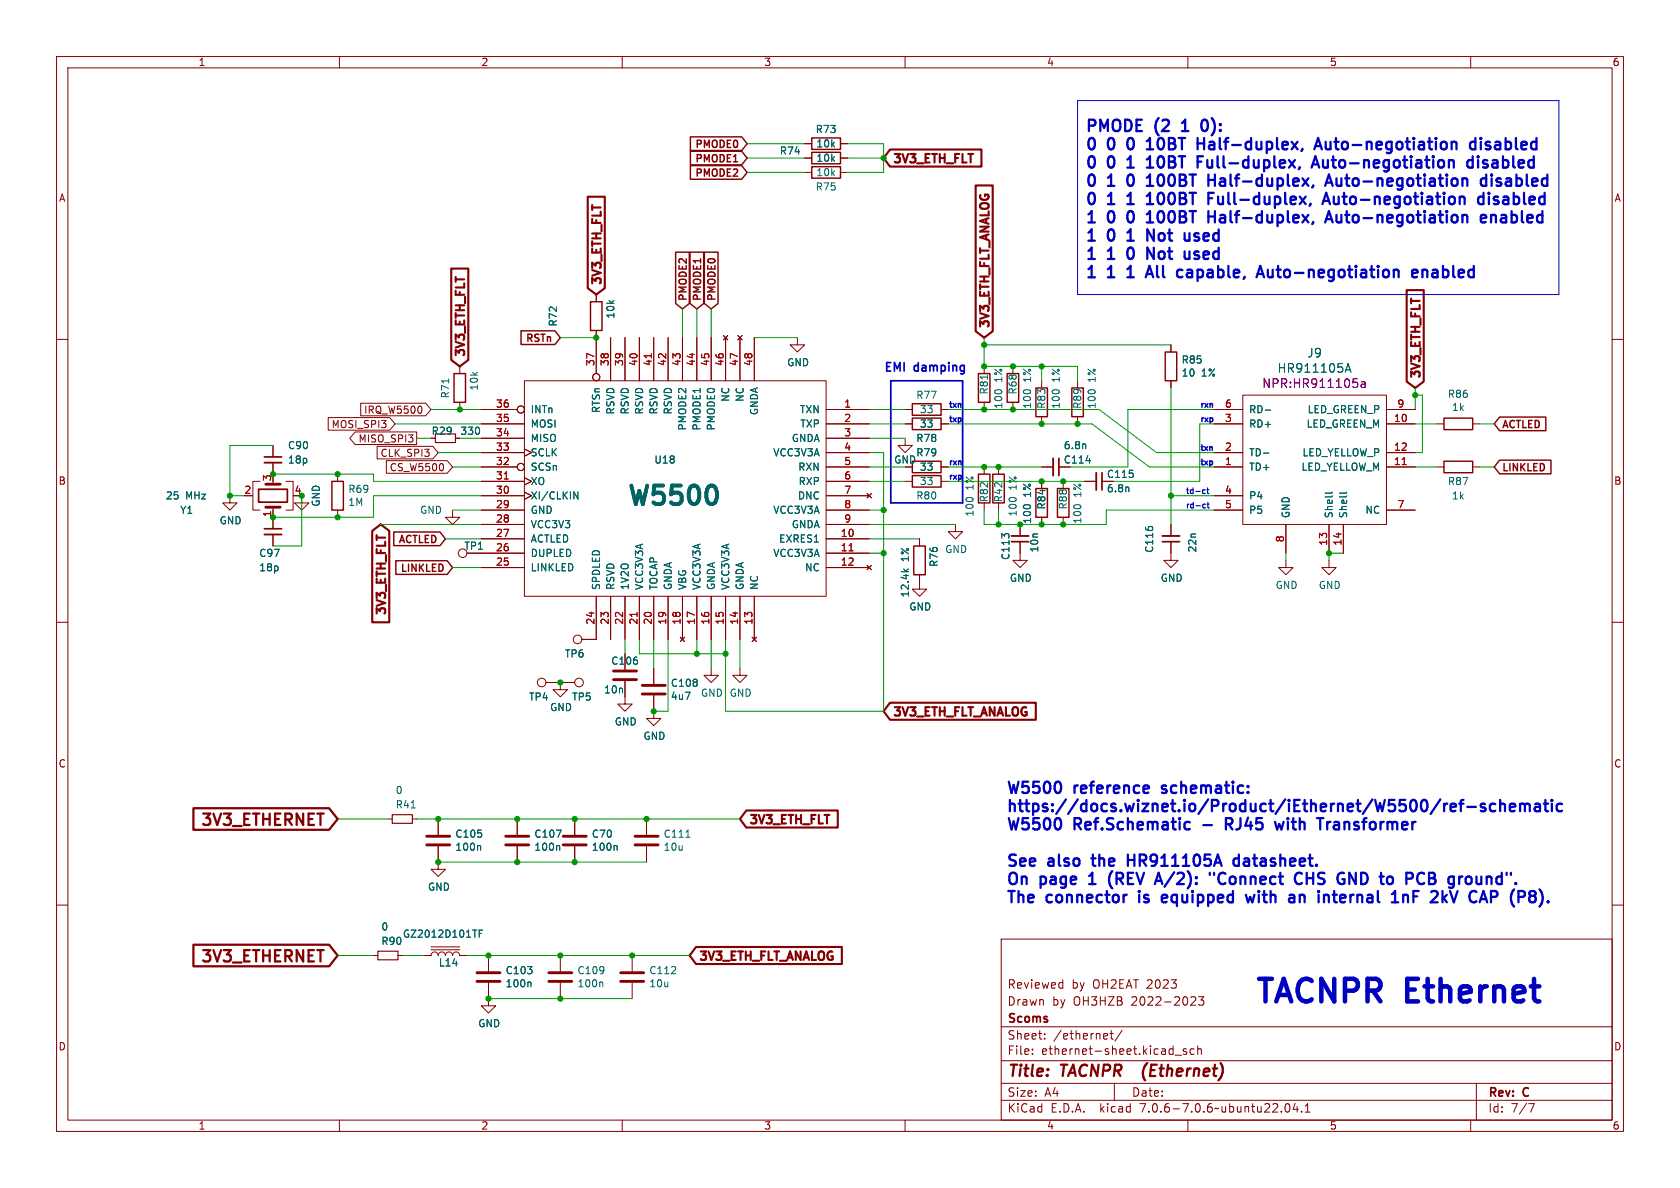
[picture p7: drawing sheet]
<svg xmlns="http://www.w3.org/2000/svg" width="297mm" height="210mm" viewBox="0 0 297 210" stroke-linecap="round" stroke-linejoin="round" font-family="sans-serif">
<g fill="none" stroke="#840000" stroke-width=".18">
<path d="M10 10h277v190h-277zM12 12h273v186h-273zM60 10v2M110 10v2M160 10v2M210 10v2M260 10v2M142.2 30.5h1.3M142.2 25.4h1.3M142.2 27.9h1.3M148.6 30.5h1.3M148.6 25.4h1.3"/>
<path d="M148.6 27.9h1.3M10 60h2M105.4 52.1v1.2M105.4 58.4v7.6M107.9 59.7v7.6M110.5 59.7v7.6M113 59.7v7.6M115.6 59.7v7.6M118.1 59.7v7.6M120.6 59.7v7.6M123.2 59.7v7.6M125.7 59.7v7.6"/>
<path d="M127.9 59.3l.8 .8M128.3 59.7v7.6M128.7 59.3l-.8 .8M130.4 59.3l.8 .8M130.8 59.7v7.6M131.2 59.3l-.8 .8M133.3 59.7v7.6M141 59.7v1.3h1.2l-1.2 1.2-1.3-1.2h1.3M285 60h2M48.3 78.7v2.1M58 73.8h10.9l.9 1.1-.9 1.1h-10.9zM62.8 76.4h10.9v2.2h-10.9l-1-1.1z"/>
<path d="M63.8 71.3h11.4l1 1.1-1 1.1h-11.4zM66.7 78.9h9.8l1 1.1-1 1.1h-9.8zM74.5 72v.8M80.5 77.5h.8M81.3 64.8v1.2M81.3 71.1v1.3M85.1 74.9h7.6M85.1 72.4h6.3M85.1 77.5h7.6M92.7 67.3h53.3v38.1h-53.3zM92.7 79.4l1.3 .6-1.3 .6M146 74.9h7.7"/>
<path d="M146 72.4h7.7M146 77.5h7.7M160 77.5v1.2h1.3l-1.3 1.3-1.3-1.3h1.3M160 74.9h1.3M160 72.4h1.3M166.4 74.9h1.2M166.4 72.4h1.2M174 64.8v1.2M174 71.1v1.3M179.1 64.8v1.2M179.1 71.1v1.3M184.1 67.3v1.3"/>
<path d="M184.1 73.7v1.2M190.5 67.3v1.3M190.5 73.7v1.2M207 61v1.2M207 67.3v1.3M214.6 74.9h5.1M214.6 72.4h5.1M219.7 69.9h25.4v22.8h-25.4zM245.1 74.9h5.1M245.1 72.4h5.1M254 74.9h1.3M260.3 74.9h1.3"/>
<path d="M40.6 87.6v1.3h1.3l-1.3 1.3-1.2-1.3h1.2M44.4 87.6h.3M46 85.1h-1.3v5.1h1.3M48.3 81.8v2M48.3 89.7v3.8M48.3 94.5v2M50.5 85.1h1.3v5.1h-1.3M53.3 87.6v1.3h1.3l-1.3 1.3-1.2-1.3h1.2M59.7 83.8v1.3M59.7 90.2v1.2M68.3 81.4h10.8l.9 1.2-.9 1.1h-10.8zM78.3 82.2v.8"/>
<path d="M80 90.2v1.2h1.3l-1.3 1.3-1.3-1.3h1.3M85.1 82.6h6.3M85.1 85.1h7.6M85.1 80h7.6M85.1 87.6h7.6M85.1 90.2h7.6M85.1 95.3h7.6M85.1 97.8h7.6M85.1 92.7h7.6M92.7 87l1.3 .6-1.3 .7M92.7 84.5l1.3 .6-1.3 .6M146 82.6h7.7"/>
<path d="M146 85.1h7.7M146 80h7.7M146 87.6h7.7M146 90.2h7.7M146 95.3h7.7M146 97.8h7.7M146 92.7h7.7M153.3 99.9l.8 .8M153.3 87.2l.8 .8M154.1 99.9l-.8 .8M154.1 87.2l-.8 .8M160 85.1h1.3"/>
<path d="M162.6 95.3v1.2M166.4 82.6h1.2M166.4 85.1h1.2M168.9 92.7v1.3h1.3l-1.3 1.3-1.3-1.3h1.3M174 82.6v1.2M174 88.9v1.3M176.5 82.6v1.2M176.5 88.9v1.3M180.3 95.8v3.3h1.3l-1.3 1.2-1.2-1.2h1.2M180.3 92.7v2M184.1 82.6h2.1M184.1 85.1v1.3"/>
<path d="M184.1 91.4v1.3M187.2 82.6h2M188 85.1v1.3M188 91.4v1.3M191.8 85.1h2M194.8 85.1h2M207 95.8v3.3h1.3l-1.3 1.2-1.3-1.2h1.3M207 92.7v2M214.6 82.6h5.1M214.6 80h5.1M214.6 87.6h5.1M214.6 90.2h5.1"/>
<path d="M227.3 99.1v1.2h1.3l-1.3 1.3-1.2-1.3h1.2M227.3 92.7v5.1M234.9 99.1v1.2h1.3l-1.3 1.3-1.2-1.3h1.2M234.9 92.7v5.1M237.5 92.7v5.1M245.1 82.6h5.1M245.1 80h5.1M245.1 90.2h5.1M254 82.6h1.3M260.3 82.6h1.3M10 110h2M85.1 100.3h7.6"/>
<path d="M105.4 105.4v7.6h-2.5M107.9 105.4v7.6M110.5 105.4v7.6M110.5 115.6v2.8M113 105.4v7.6M115.6 105.4v7.6M115.6 118.1v2.8M118.1 105.4v7.6M120.3 112.6l.7 .8M120.6 105.4v7.6M121 112.6l-.7 .8M123.2 105.4v7.6"/>
<path d="M125.7 118.1v1.3h1.3l-1.3 1.3-1.2-1.3h1.2M125.7 105.4v7.6M128.3 105.4v7.6M130.8 118.1v1.3h1.3l-1.3 1.3-1.3-1.3h1.3M130.8 105.4v7.6M133 112.6l.7 .8M133.3 105.4v7.6M133.7 112.6l-.7 .8M146 100.3h7.7M162.6 101.6v2.5h1.2l-1.2 1.3-1.3-1.3h1.3M285 110h2M96.5 120.7h5.1"/>
<path d="M99.1 120.7v1.2h1.2l-1.2 1.3-1.3-1.3h1.3M110.5 120.4v4.1h1.3l-1.3 1.2-1.3-1.2h1.3M115.6 122.9v4.1h1.2l-1.2 1.3-1.3-1.3h1.3M10 160h2M68.6 144.8h.7M72.9 144.8h.8M77.5 149.6v4.1h1.2l-1.2 1.2-1.3-1.2h1.3M77.5 144.8v2.8M91.4 144.8v2.8M91.4 149.6v2.8M101.6 144.8v2.8M101.6 149.6v2.8"/>
<path d="M114.3 144.8v2.8M114.3 149.6v2.8M285 160h2M66 168.9h.8M70.4 168.9h.7M74.9 168.9h1.3a.64 .64 0 0 1 .6-.6 .64 .64 0 0 1 .7 .6 .64 .64 0 0 1 .6-.6 .64 .64 0 0 1 .6 .6 .64 .64 0 0 1 .7-.6 .64 .64 0 0 1 .6 .6 .64 .64 0 0 1 .6-.6 .64 .64 0 0 1 .7 .6h1.2M76.2 167.9h5.1M76.2 167.4h5.1M86.4 173.7v4.1h1.2l-1.2 1.3-1.3-1.3h1.3M86.4 168.9v2.8M99.1 168.9v2.8M99.1 173.7v2.8"/>
<path d="M111.8 168.9v2.8M111.8 173.7v2.8M177 166h108v32h-108zM187.7 173.7l.2 .1M187.9 173.2v1.5M187.9 174.6l-.2 .1M210.7 176.2l.5 .1 .2 .3-.9 1.1h.9M211.9 176.2h.9l-.5 .6 .4 .1v.7l-.2 .1h-.4l-.2-.1M60 198v2M110 198v2M160 198v2M177 194.5h108"/>
<path d="M177 191.5h108M177 187.5h108M177 181.5h108M182.5 186.3v.1M182.5 185.5v.1M184.7 183.6v.1M184.7 182.8v.1M196.2 182.7h.6M196.5 182.2v1.3l.3 .2M197 191.5v3M198.4 182.1l-1.3 2M207.7 186.5h1.2"/>
<path d="M209.7 185.5l-.3-.1-.2 .2v.2l.5 .2v.3h-.5M210 198v2M211.1 185.5l-.4-.1-.3 .3v.4l.1 .2h.6M211.7 185.5l.3-.1 .3 .1 .1 .9M211.7 184.9v1.5M227.3 195.2l.2-.1a.81 .81 0 0 1 .6 .6 .81 .81 0 0 1-.3 .8l-.1 .1a.81 .81 0 0 1-.4-1.4zM229 195l-.4 1.1h.9M229.3 195.6v1M230.1 196.5v.1M230.7 196.6h.9M230.7 195.5l.5-.4v1.5M260 198v2"/>
<path d="M261 191.5v6.5M270.2 195.1h1l-.6 1.5"/>
<circle cx="92.1" cy="72.4" r=".63"/>
<circle cx="105.4" cy="66.7" r=".63"/>
<circle cx="81.8" cy="97.8" r=".76"/>
<circle cx="92.1" cy="82.5" r=".63"/>
<circle cx="102.1" cy="113" r=".76"/>
<circle cx="95.8" cy="120.6" r=".76"/>
<circle cx="102.4" cy="120.6" r=".76"/>
</g>
<path d="M34.2 142.9h24l1.5 1.9-1.5 1.9h-24zM34.2 167h24l1.5 1.9-1.5 1.9h-24zM202.8 187.9a2.35 2.35 0 0 0-.4 3.1" fill="none" stroke="#840000" stroke-width=".4"/>
<g fill="none" stroke="#840000" stroke-width=".51">
<path d="M47 89.7h2.5M47 85.6h2.5M108.5 118.6h4M108.5 120.1h4M113.5 122.7h4.1M113.5 121.2h4.1M75.4 149.4h4.1M75.4 147.8h4.1M89.4 149.4h4.1M89.4 147.8h4.1M99.6 149.4h4M99.6 147.8h4"/>
<path d="M112.3 149.4h4M112.3 147.8h4M84.3 173.5h4.1M84.3 172h4.1M97 173.5h4.1M97 172h4.1M109.7 173.5h4.1M109.7 172h4.1"/>
</g>
<g fill="none" stroke="#006464" stroke-width=".18">
<path d="M79.3 67v.7M174.6 66.3v.7M191.9 78.5v.8M223.7 72.5h.9M237.8 65.8l.5-1.5 .5 1.5M238 65.4h.7M101.4 86.9l.8 1.3v-1.3M192 81.4h.8M199.5 86.2l.1 .7M223.4 80.1h.9M235.5 87l-.2 .2h-1M238.1 87l-.2 .2h-1.1"/>
<path d="M72.7 142.8h.7M84.8 149.5l.2 .1v.7M98.3 146.7h.9l-.6 1.3M98.8 149.5l.1 .1v.7M108.9 149.5l.2 .1v.7M121.3 148h.7M84.7 165h.4M85.3 164.4h-.6v1.3M93.7 173.6l.2 .2v.6M106.4 173.6l.2 .2v.6"/>
</g>
<path d="M46.7 94.5h3.1M46.7 81.8h3.1M178.8 94.7h3.1M186.2 81v3.1M193.8 83.6v3M205.5 94.7h3" fill="none" stroke="#840000" stroke-width=".33"/>
<path d="M45.7 86.5h5.1v2.3h-5.1zM46.7 93.5h3.1M46.7 80.8h3.1M178.8 95.8h3.1M187.2 81v3.1M194.8 83.6v3M205.5 95.8h3" fill="none" stroke="#840000" stroke-width=".3"/>
<path d="M77 76.7h3.5v1.5h-3.5zM69.3 144h3.6v1.5h-3.6zM66.8 168.1h3.6v1.6h-3.6z" fill="none" stroke="#840000" stroke-width=".2"/>
<g fill="none" stroke="#840000" stroke-width=".25">
<path d="M122 24.2h9.1l1 1.2-1 1.2h-9.1zM122 29.3h9.1l1 1.2-1 1.2h-9.1zM122 26.7h9.1l1 1.2-1 1.2h-9.1zM129.7 28.6h.7M143.5 29.5h5.1v2h-5.1zM143.5 24.4h5.1v2h-5.1zM143.5 26.9h5.1v2.1h-5.1zM92.1 58.5h6l1 1.2-1 1.2h-6zM104.4 53.3h2v5.1h-2zM119.4 44.6h2.5v9.1l-1.3 .9-1.2-.9zM122 44.6h2.4v9.1l-1.2 .9-1.2-.9zM124.5 44.6h2.4v9.1l-1.2 .9-1.2-.9z"/>
<path d="M80.3 66h2v5.1h-2zM161.3 73.9h5.1v2h-5.1zM161.3 71.4h5.1v2h-5.1zM173 66h2v5.1h-2zM178.1 66h2v5.1h-2zM183.1 68.6h2.1v5.1h-2.1zM189.5 68.6h2v5.1h-2zM206 62.2h2v5.1h-2zM255.3 73.9h5v2h-5zM265.1 73.7h8.2v2.4h-8.2l-.9-1.2zM58.7 85.1h2v5.1h-2zM69.6 94h8.2l.9 1.3-.9 1.2h-8.2z"/>
<path d="M70 99.1h9.1l.9 1.2-.9 1.2h-9.1zM161.3 81.5h5.1v2.1h-5.1zM161.3 84.1h5.1v2h-5.1zM161.5 96.5h2.1v5.1h-2.1zM173 83.8h2v5.1h-2zM175.5 83.8h2v5.1h-2zM183.1 86.4h2.1v5h-2.1zM186.9 86.4h2.1v5h-2.1zM255.3 81.5h5v2.1h-5zM265.1 81.3h9.1v2.5h-9.1l-.9-1.2z"/>
</g>
<path d="M115.2 62.5v.8M89.1 84.7h.8M150.1 97.4h.7M247.9 82.1h.7M112.6 108.3v.7" fill="none" stroke="#a90000" stroke-width=".18"/>
<path d="M240.7 67.5h.6v1M241.3 67.8l-.5 .1a.3 .3 0 0 0-.2 .3 .3 .3 0 0 0 .2 .3l.5-.1" fill="none" stroke="#840084" stroke-width=".18"/>
<path d="M126.3 86a2.45 2.45 0 0 1 0 3" fill="none" stroke="#006464" stroke-width=".66"/>
<path d="M103.9 34.8h3v16.1l-1.5 1.2-1.5-1.2zM157.3 26.4h16.2v3h-16.2l-1.1-1.5zM172.5 32.8h3v25.8l-1.5 1.1-1.5-1.1zM79.8 47.5h3v16.1l-1.5 1.2-1.5-1.2zM248.7 51.3h3v16.1l-1.5 1.2-1.5-1.2zM65.8 93.8l1.5-1.1 1.5 1.1v16.2h-3zM157.3 124.2h25.8v3h-25.8l-1.1-1.5zM131.9 143.3h16.2v3h-16.2l-1.1-1.5zM123.1 167.4h25.7v3h-25.7l-1.2-1.5z" fill="none" stroke="#840000" stroke-width=".38"/>
<g fill="none" stroke="#0000c2" stroke-width=".4">
<path d="M199.3 29.6h1.1M199.3 36.1h1.1M199.4 24.8l-.1 .4 .1 .8M199.4 31.2l-.1 .4 .1 .9M199.4 37.7l-.1 .4 .1 .8M199.5 28.1l-.2 .1M199.5 34.6l-.2 .1M202.7 26.4h1.2M202.7 25l.6-.6v2M202.7 28.2l.6-.6v2M202.7 31.4l.6-.5v2M202.7 34.7l.6-.6v2"/>
<path d="M202.7 37.9l.6-.6v2M202.7 29.6h1.2M202.7 32.9h1.2M202.7 36.1h1.2M202.7 39.3h1.2M208.9 23.2h1.2M209.1 21.6l-.2 .1M211.7 25.3h1.2M211.7 28.6h.7M211.7 27.6h1M212.9 24.4v2M213.3 21.4a.48 .48 0 0 0-.5-.2 .48 .48 0 0 0-.3 .3 1.03 1.03 0 0 0 .6 1.7l.2-.2"/>
<path d="M213.6 31.8h1.2M213.6 35h.7M213.6 34.1h1M213.6 38.3h1.2M214.8 30.9v2M214.8 37.3v2M231.9 29.6l.6-2 .7 2M232.1 29.1h.9M232.4 26.4l.6-2 .7 2M232.5 25.8h1M233.8 36.1l.7-2 .6 2M233.9 28.3l.1 1.2 .2 .1 .4-.1"/>
<path d="M234 35.5h.9M234.3 32.9l.6-2 .7 2M234.3 39.3l.6-2 .7 2M234.4 25.1l.1 1.2 .2 .1 .4-.1M234.5 32.3h.9M234.5 38.7h.9M235.8 34.8l.1 1.2 .2 .1 .5-.1M236.3 31.5l.1 1.3 .2 .1 .4-.1M236.3 38l.1 1.2 .2 .1 .4-.1M260.4 28.4l-.6-.1-.4 .4v.5l.2 .3 .2 .1 .6-.1M260.4 27.6v2M260.8 25.2l-.5-.1-.4 .3v.6l.2 .3 .2 .1 .5-.1"/>
<path d="M260.8 24.4v2M261.3 27.6v.2M261.3 28.3v1.3M261.3 27.6l-.1 .1 .1 .1M261.3 27.6l.1 .1-.1 .1M261.8 24.4v.2M261.8 25.1v1.3M261.8 38.7l.9-.2-.1-.4-.5-.1-.3 .3 .1 .9 .2 .1 .5-.1M261.8 24.4l-.1 .1 .1 .1M261.8 24.4l.1 .1-.1 .1M262.2 29.5l.5 .1M262.3 34.8h-.6l-.4 .3v.6l.2 .3 .2 .1 .6-.1"/>
<path d="M262.3 34.1v2M262.6 26.3l.6 .1M262.7 31.6l-.5-.1-.4 .4v.6l.2 .3 .2 .1 .5-.1M262.7 28.3h-.2l-.3 .3 .1 .3 .4 .1M262.7 30.9v2M263.2 25.1h-.3l-.3 .2 .1 .3 .5 .1M263.2 34.1v.2M263.2 34.8v1.3M263.2 34.1l-.1 .1 .1 .1M263.2 34.1l.1 .1-.1 .1M263.6 38.2a.5 .5 0 0 1 .9 .1v1M263.6 38v1.3"/>
<path d="M263.7 30.9v.1M263.7 31.5v1.4M263.7 30.9h-.1l.1 .1M263.7 30.9h.1l-.1 .1M264.1 36l.6 .1M264.6 32.8l.5 .1M264.7 34.8h-.3l-.3 .2 .1 .3 .5 .1M265.1 31.5l-.4 .1-.1 .2 .1 .3 .4 .1M199.3 42.6h1.1M199.3 49h1.1M199.4 44.2l-.1 .3 .1 .9M199.5 41l-.2 .1"/>
<path d="M199.5 47.5l-.2 .1M202.5 49l.7-2 .7 2M202.7 48.4h1M202.8 42.6v-2.1l1.2 2.1M202.8 45.8v-2l1.2 2M208.9 47.7l.1 .1M209 48.9l-.1 .1M210.3 41.2v1.4M210.3 44.4v1.4M210.3 42.4l-.3 .2M210.3 45.6l-.3 .2M222.1 49l.7-2 .7 2"/>
<path d="M222.3 48.4h1M224.1 47.7l.1 1.2 .2 .1 .5-.1M249.7 48.3l.9-.1-.1-.4-.6-.1-.2 .3v.9l.2 .1 .6-.1M251.5 47.9a.5 .5 0 0 1 .8 .1v1M251.5 47.7v1.3M187.5 138.6l.1 .3-.1 .9M205.5 138.9l-.1 .2 .1 .3M187.5 145l.1 .4-.1 .8M192.5 156.3h1.2M192.7 154.8l-.2 .1M192.9 151.7h.8M196.5 154.1a2.35 2.35 0 0 0 0 2.9"/>
<path d="M199.4 151.1v2M199.4 152h1.1M201.4 158.2v1.3M204.3 155.7h1M204.8 154.3l.7 2M205.4 159.2l.3 .3 .6-.1M205.4 140.1l.2 .1M206.3 158.3l-.6-.1-.3 .3M206.3 158.6l-.9 .2M207.6 154.2l-1.7 2.6M209.8 145.3l.5 .1M210.3 146.5l-.5 .1"/>
<path d="M213.9 154.3v.4M214.6 154.3v.4M216.1 154.3a1.08 1.08 0 0 0-.7 1 1.08 1.08 0 0 0 .7 1l.4-.1M216.3 154.3l.2 .1M216.7 144.6v2M217.2 145.7l.7 .9M217.7 145.6l-1 .1M219 151.8l-.6-.1-.3 .4v.6l.2 .3 .1 .1 .6-.1M219 151.1v2M220.3 158.2l.3 1.3 .4-.9 .4 .9 .4-1.3M226.9 145.3l-.4 1.3-.3-.9-.4 .9M229.8 158.2v1.3"/>
<path d="M230.3 158.2h-.2l-.3 .2M231 154.3v2M231 155.2h1.2M232.2 154.3v2M234.6 145.3v1.3M235.2 145.3a.51 .51 0 0 0-.6 .4M235.6 158.2h.7M235.9 157.5v1.7l.1 .2 .3 .1M248.1 158.4a.5 .5 0 0 1 .8 .1v1M248.1 158.2v1.3M248.6 155.3h.8M249.4 154.3h-.8v2"/>
<path d="M249.9 158.5h.6M249.9 157.5v2M253.3 154.3l.2 .1a.48 .48 0 0 1 .2 .5 .48 .48 0 0 1-.4 .3 .53 .53 0 0 1 .5 .5 .53 .53 0 0 1-.4 .6h-.8M256.3 157.5l.7 2 .7-2M259.4 142.6h1.5M261.9 155v1.3M261.9 156.1l-.1 .1M262.5 142.2l-.4-.1-.3 .3 .1 .2 .6 .2 .1 .2-.1 .3-.2 .1-.5-.1M264.3 142.2l-.5-.1-.4 .4v.5l.2 .3 .2 .1 .5-.1M264.7 157.9l-.1 .5M265.2 142.3a.5 .5 0 0 1 .9 .1v1M265.2 141.4v2"/>
<path d="M266.9 142.7l1-.2-.1-.3-.6-.1-.3 .3 .1 .9 .2 .1 .6-.1M268.7 142.3a.5 .5 0 0 1 .9 .1M268.7 142.1v1.3M269.6 142.4l.3-.3 .4 .1 .1 1.2M269.6 142.4v1M271.4 142.2l.2-.1 .6 .1 .1 1.2M272.3 142.5l-.7 .1a.39 .39 0 0 0-.3 .4 .39 .39 0 0 0 .3 .4l.7-.1M272.9 142.1h.8M273.2 141.4v1.7l.1 .2 .4 .1M273.7 159.3l.1 .1-.1 .1M273.7 159.3l-.1 .1 .1 .1M273.7 159.3v.2"/>
<path d="M274.3 141.4v.2M274.3 142.1v1.3M274.3 141.4v.1v.1M274.3 141.4l.1 .1-.1 .1M276.2 142.2l-.6-.1-.4 .4v.5l.2 .3 .2 .1 .6-.1"/>
</g>
<path d="M213 86.6h.1M213 89.1l.1 .1M213.1 87.2h-.1M213.1 89.7l-.1 .1M213.3 86.6h.4M213.4 89.1h.4M213.5 86.2v.9l.2 .1M213.5 88.8v.8l.3 .2" fill="none" stroke="#0000c2" stroke-width=".2"/>
<path d="M157.5 67.3h12.7v21.6h-12.7z" fill="none" stroke="#0000c2" stroke-width=".3"/>
<path d="M190.5 17.8h85.1v34.3h-85.1z" fill="none" stroke="#0000c2" stroke-width=".18"/>
<g fill="none" stroke="#009600" stroke-width=".18">
<path d="M132.1 30.5h10.1M132.1 27.9h10.1M132.1 25.4h10.1M149.9 25.4h6.3v5.1h-6.3M149.9 27.9h6.3M99.1 59.7h6.3M120.6 54.6v5.1M123.2 54.6v5.1M125.7 54.6v5.1M133.3 59.7h7.7M174 59.7v5.1h16.5v2.5M48.3 78.7h-7.7v8.9h2.6"/>
<path d="M69.8 74.9h15.3M73.7 77.5h2.5M76.2 72.4h8.9M81.3 77.5h3.8M153.7 74.9h6.3M153.7 72.4h6.3M153.7 77.5h6.3M167.6 74.9h25.4l10.2 7.7h11.4M167.6 72.4h26.7l10.2 7.6h10.1M174 61h33M184.1 64.8v2.5M207 68.6v24.1"/>
<path d="M214.6 74.9h-2.5v10.2h-15.3M214.6 72.4h-15.2v10.2h-10.2M250.2 69.9h1.3v10.1h-1.3M250.2 74.9h3.8M250.2 68.6v3.8M261.6 74.9h2.6M48.3 83.8h17.7v1.3h19.1M53.3 87.6v8.9h-5M67.3 92.7h17.8M77.5 80h7.6M78.7 95.3h6.4M80 82.6h5.1"/>
<path d="M80 90.2h5.1M85.1 87.6h-19.1v3.8h-17.7M153.7 92.7h15.2M153.7 82.6h6.3M153.7 97.8h2.5M153.7 80h2.5v45.7h-27.9v-12.7M153.7 90.2h2.5M153.7 85.1h6.3M153.7 95.3h8.9M167.6 82.6h16.5M167.6 85.1h24.2M174 90.2v2.5h21.6v-2.5h19"/>
<path d="M176.5 90.2v2.5M207 87.6h7.6M227.3 97.8v1.3M237.5 97.8h-2.6v1.3M250.2 82.6h3.8M261.6 82.6h2.6M80 100.3h5.1M110.5 113v2.6M113 113v2.6h15.3M115.6 113v5.1M118.1 113v12.7h-2.5M123.2 113v2.6"/>
<path d="M125.7 113v5.1M130.8 113v5.1M59.7 144.8h8.9M73.7 144.8h57.1M77.5 152.4h36.8M59.7 168.9h6.3M71.1 168.9h3.8M82.5 168.9h39.4M86.4 176.5h25.4"/>
</g>
<g fill="#009600" stroke="#009600" stroke-width=".18">
<circle cx="59.7" cy="83.8" r=".46"/>
<circle cx="81.3" cy="72.4" r=".46"/>
<circle cx="53.3" cy="87.6" r=".46"/>
<circle cx="48.3" cy="83.8" r=".46"/>
<circle cx="48.3" cy="91.4" r=".46"/>
<circle cx="59.7" cy="91.4" r=".46"/>
<circle cx="40.6" cy="87.6" r=".46"/>
<circle cx="128.3" cy="115.6" r=".46"/>
<circle cx="105.4" cy="59.7" r=".46"/>
<circle cx="156.2" cy="97.8" r=".46"/>
<circle cx="156.2" cy="90.2" r=".46"/>
<circle cx="176.5" cy="92.7" r=".46"/>
<circle cx="86.4" cy="168.9" r=".46"/>
<circle cx="86.4" cy="176.5" r=".46"/>
<circle cx="77.5" cy="144.8" r=".46"/>
<circle cx="99.1" cy="176.5" r=".46"/>
<circle cx="99.1" cy="168.9" r=".46"/>
<circle cx="77.5" cy="152.4" r=".46"/>
<circle cx="91.4" cy="152.4" r=".46"/>
<circle cx="91.4" cy="144.8" r=".46"/>
<circle cx="101.6" cy="152.4" r=".46"/>
<circle cx="101.6" cy="144.8" r=".46"/>
<circle cx="115.6" cy="125.7" r=".46"/>
<circle cx="114.3" cy="144.8" r=".46"/>
<circle cx="111.8" cy="168.9" r=".46"/>
<circle cx="123.2" cy="115.6" r=".46"/>
<circle cx="99.1" cy="120.7" r=".46"/>
<circle cx="174" cy="72.4" r=".46"/>
<circle cx="174" cy="82.6" r=".46"/>
<circle cx="174" cy="61" r=".46"/>
<circle cx="174" cy="64.8" r=".46"/>
<circle cx="156.2" cy="27.9" r=".46"/>
<circle cx="188" cy="92.7" r=".46"/>
<circle cx="188" cy="85.1" r=".46"/>
<circle cx="234.9" cy="97.8" r=".46"/>
<circle cx="207" cy="87.6" r=".46"/>
<circle cx="184.1" cy="64.8" r=".46"/>
<circle cx="179.1" cy="64.8" r=".46"/>
<circle cx="179.1" cy="72.4" r=".46"/>
<circle cx="184.1" cy="74.9" r=".46"/>
<circle cx="176.5" cy="82.6" r=".46"/>
<circle cx="184.1" cy="85.1" r=".46"/>
<circle cx="180.3" cy="92.7" r=".46"/>
<circle cx="184.1" cy="92.7" r=".46"/>
<circle cx="190.5" cy="74.9" r=".46"/>
<circle cx="250.2" cy="69.9" r=".46"/>
</g>
<g font-size="5.6" fill="#0000c2">
<text x="221.1" y="177.6">TACNPR</text>
<text x="248.4" y="177.6">Ethernet</text>
</g>
<text font-size="4.6" fill="#006464" x="110.5" y="90.3">W5500</text>
<g font-size="2.8" fill="#0000c2">
<text x="191.8" y="23.4">PMODE</text>
<text x="204.3" y="23.4">(2</text>
<text x="209.9" y="23.4">1</text>
<text x="214.1" y="23.4">0):</text>
<text x="191.8" y="26.7">0</text>
<text x="191.8" y="29.9">0</text>
<text x="196" y="26.7">0</text>
<text x="196" y="29.9">0</text>
<text x="200.3" y="26.7">0</text>
<text x="200.3" y="29.9">1</text>
<text x="204.5" y="26.7">10BT</text>
<text x="204.5" y="29.9">10BT</text>
<text x="214.2" y="26.7">Half-duplex,</text>
<text x="214.2" y="29.9">Full-duplex,</text>
<text x="235.4" y="29.9">Auto-negotiation</text>
<text x="235.9" y="26.7">Auto-negotiation</text>
<text x="263.6" y="29.9">disabled</text>
<text x="264" y="26.7">disabled</text>
<text x="191.8" y="33.1">0</text>
<text x="196" y="33.1">1</text>
<text x="200.3" y="33.1">0</text>
<text x="204.5" y="33.1">100BT</text>
<text x="216.1" y="33.1">Half-duplex,</text>
<text x="237.8" y="33.1">Auto-negotiation</text>
<text x="266" y="33.1">disabled</text>
<text x="191.8" y="36.4">0</text>
<text x="191.8" y="39.6">1</text>
<text x="196" y="36.4">1</text>
<text x="196" y="39.6">0</text>
<text x="200.3" y="36.4">1</text>
<text x="200.3" y="39.6">0</text>
<text x="204.5" y="36.4">100BT</text>
<text x="204.5" y="39.6">100BT</text>
<text x="216.1" y="36.4">Full-duplex,</text>
<text x="216.1" y="39.6">Half-duplex,</text>
<text x="237.3" y="36.4">Auto-negotiation</text>
<text x="237.8" y="39.6">Auto-negotiation</text>
<text x="265.5" y="36.4">disabled</text>
<text x="266" y="39.6">enabled</text>
<text x="191.8" y="42.8">1</text>
<text x="191.8" y="46">1</text>
<text x="196" y="42.8">0</text>
<text x="196" y="46">1</text>
<text x="200.3" y="42.8">1</text>
<text x="200.3" y="46">0</text>
<text x="204.5" y="42.8">Not</text>
<text x="204.5" y="46">Not</text>
<text x="211.9" y="42.8">used</text>
<text x="211.9" y="46">used</text>
<text x="191.8" y="49.3">1</text>
<text x="196" y="49.3">1</text>
<text x="200.3" y="49.3">1</text>
<text x="204.5" y="49.3">All</text>
<text x="210.7" y="49.3">capable,</text>
<text x="225.7" y="49.3">Auto-negotiation</text>
<text x="253.8" y="49.3">enabled</text>
<text x="177.8" y="140.5">W5500</text>
<text x="177.8" y="143.7">https://docs.wiznet.io/Product/iEthernet/W5500/ref-schematic</text>
<text x="190" y="140.5">reference</text>
<text x="206.4" y="140.5">schematic:</text>
<text x="177.8" y="146.9">W5500</text>
<text x="190" y="146.9">Ref.Schematic</text>
<text x="213.6" y="146.9">-</text>
<text x="218.4" y="146.9">RJ45</text>
<text x="228" y="146.9">with</text>
<text x="236.4" y="146.9">Transformer</text>
<text x="177.8" y="153.3">See</text>
<text x="185.5" y="153.3">also</text>
<text x="194.1" y="153.3">the</text>
<text x="201.1" y="153.3">HR911105A</text>
<text x="220.6" y="153.3">datasheet.</text>
<text x="177.8" y="156.6">On</text>
<text x="177.8" y="159.8">The</text>
<text x="184" y="156.6">page</text>
<text x="185.2" y="159.8">connector</text>
<text x="193.5" y="156.6">1</text>
<text x="197.7" y="156.6">(REV</text>
<text x="202.3" y="159.8">is</text>
<text x="206.9" y="156.6">A/2):</text>
<text x="207.2" y="159.8">equipped</text>
<text x="217.2" y="156.6">&quot;Connect</text>
<text x="222.9" y="159.8">with</text>
<text x="231.2" y="159.8">an</text>
<text x="233.1" y="156.6">CHS</text>
<text x="237.2" y="159.8">internal</text>
<text x="241.4" y="156.6">GND</text>
<text x="249.8" y="156.6">to</text>
<text x="251" y="159.8">1nF</text>
<text x="255.1" y="156.6">PCB</text>
<text x="258.8" y="159.8">2kV</text>
<text x="263.4" y="156.6">ground&quot;.</text>
<text x="266.3" y="159.8">CAP</text>
</g>
<g font-size="2.8" fill="#840000">
<text x="35.1" y="146.5">3V3_ETHERNET</text>
<text x="35.1" y="170.7">3V3_ETHERNET</text>
<text x="178" y="190.9">Title:</text>
<text x="187.7" y="190.9">TACNPR</text>
<text x="203.6" y="190.9">(Ethernet)</text>
</g>
<g font-size="2.1" fill="#840000">
<text x="157.7" y="29.4">3V3_ETH_FLT</text>
<text x="106.8" y="50.6" transform="rotate(-90 106.8 50.6)">3V3_ETH_FLT</text>
<text x="175.4" y="58.2" transform="rotate(-90 175.4 58.2)">3V3_ETH_FLT_ANALOG</text>
<text x="82.7" y="63.3" transform="rotate(-90 82.7 63.3)">3V3_ETH_FLT</text>
<text x="251.6" y="67.1" transform="rotate(-90 251.6 67.1)">3V3_ETH_FLT</text>
<text x="68.7" y="109.3" transform="rotate(-90 68.7 109.3)">3V3_ETH_FLT</text>
<text x="157.7" y="127.2">3V3_ETH_FLT_ANALOG</text>
<text x="132.3" y="146.2">3V3_ETH_FLT</text>
<text x="123.4" y="170.3">3V3_ETH_FLT_ANALOG</text>
<text x="178" y="178">Drawn</text>
<text x="178" y="175">Reviewed</text>
<text x="186" y="178">by</text>
<text x="189.4" y="175">by</text>
<text x="189.8" y="178">OH3HZB</text>
<text x="193.2" y="175">OH2EAT 2023</text>
<text x="200.2" y="178">2022-2023</text>
<text x="178" y="184">Sheet:</text>
<text x="178" y="181.2">Scoms</text>
<text x="186.2" y="184">/ethernet/</text>
<text x="178" y="186.7">File:</text>
<text x="184.1" y="186.7">ethernet-sheet.kicad_sch</text>
<text x="178" y="196.9">KiCad</text>
<text x="178" y="194.1">Size:</text>
<text x="184.7" y="194.1">A4</text>
<text x="185.7" y="196.9">E.D.A.</text>
<text x="194.6" y="196.9">kicad</text>
<text x="200" y="194.1">Date:</text>
<text x="201.8" y="196.9">7.0.6-7.0.6~ubuntu22.04.1</text>
<text x="263" y="194.3">Rev:</text>
<text x="263" y="196.9">Id:</text>
<text x="267.1" y="196.9">7/7</text>
<text x="269.4" y="194.3">C</text>
</g>
<g font-size="2.1" fill="#0000c2">
<text x="156.2" y="65.8">EMI</text>
<text x="161.7" y="65.8">damping</text>
</g>
<g font-size="2.1" fill="#006464">
<text x="231" y="63.4">J9</text>
<text x="225.8" y="66.1">HR911105A</text>
</g>
<text font-size="2.1" fill="#840084" x="223" y="68.8">NPR:HR911105a</text>
<g font-size="1.8" fill="#840000">
<text x="35" y="11.9">1</text>
<text x="85" y="11.9">2</text>
<text x="135" y="11.9">3</text>
<text x="185" y="11.9">4</text>
<text x="235" y="11.9">5</text>
<text x="285" y="11.9">6</text>
<text x="122.6" y="26.5">PMODE0</text>
<text x="122.6" y="29">PMODE1</text>
<text x="10.3" y="35.9">A</text>
<text x="122.6" y="31.6">PMODE2</text>
<text x="285.3" y="35.9">A</text>
<text x="121.8" y="53.3" transform="rotate(-90 121.8 53.3)">PMODE2</text>
<text x="124.3" y="53.3" transform="rotate(-90 124.3 53.3)">PMODE1</text>
<text x="126.8" y="53.3" transform="rotate(-90 126.8 53.3)">PMODE0</text>
<text x="92.7" y="60.8">RSTn</text>
<text x="58.5" y="75.9">MOSI_SPI3</text>
<text x="64.3" y="73.3">IRQ_W5500</text>
<text x="76.2" y="77.1">R29</text>
<text x="265.4" y="76">ACTLED</text>
<text x="63.3" y="78.4">MISO_SPI3</text>
<text x="67.2" y="81">CLK_SPI3</text>
<text x="68.8" y="83.5">CS_W5500</text>
<text x="265.4" y="83.7">LINKLED</text>
<text x="10.3" y="85.9">B</text>
<text x="285.3" y="85.9">B</text>
<text x="70.2" y="96.4">ACTLED</text>
<text x="70.6" y="101.4">LINKLED</text>
<text x="82" y="97.4">TP1</text>
<text x="10.3" y="135.9">C</text>
<text x="285.3" y="135.9">C</text>
<text x="10.3" y="185.9">D</text>
<text x="285.3" y="185.9">D</text>
<text x="35" y="199.9">1</text>
<text x="85" y="199.9">2</text>
<text x="135" y="199.9">3</text>
<text x="185" y="199.9">4</text>
<text x="235" y="199.9">5</text>
<text x="285" y="199.9">6</text>
</g>
<g font-size="1.8" fill="#006464">
<text x="144.1" y="23.7">R73</text>
<text x="137.8" y="27.5">R74</text>
<text x="144.2" y="26.3">10k</text>
<text x="144.2" y="28.8">10k</text>
<text x="144.1" y="33.9">R75</text>
<text x="144.2" y="31.3">10k</text>
<text x="98.7" y="57.8" transform="rotate(-90 98.7 57.8)">R72</text>
<text x="108.8" y="56.4" transform="rotate(-90 108.8 56.4)">10k</text>
<text x="139.1" y="64.9">GND</text>
<text x="208.8" y="64.5">R85</text>
<text x="79.6" y="70.5" transform="rotate(-90 79.6 70.5)">R71</text>
<text x="84.7" y="69.1" transform="rotate(-90 84.7 69.1)">10k</text>
<text x="129.1" y="71.1" transform="rotate(-90 129.1 71.1)">NC</text>
<text x="131.7" y="71.1" transform="rotate(-90 131.7 71.1)">NC</text>
<text x="161.9" y="70.7">R77</text>
<text x="174.9" y="69.8" transform="rotate(-90 174.9 69.8)">R81</text>
<text x="177.4" y="67.6" transform="rotate(-90 177.4 67.6)">1%</text>
<text x="179.9" y="69.8" transform="rotate(-90 179.9 69.8)">R68</text>
<text x="182.5" y="67.6" transform="rotate(-90 182.5 67.6)">1%</text>
<text x="187.6" y="67.6" transform="rotate(-90 187.6 67.6)">1%</text>
<text x="193.9" y="67.6" transform="rotate(-90 193.9 67.6)">1%</text>
<text x="208.8" y="66.8">10</text>
<text x="212.4" y="66.8">1%</text>
<text x="255.9" y="70.5">R86</text>
<text x="81.3" y="77.1">330</text>
<text x="93.7" y="75.8">MOSI</text>
<text x="93.7" y="73.3">INTn</text>
<text x="106.3" y="73.1" transform="rotate(-90 106.3 73.1)">RTSn</text>
<text x="108.8" y="73.4" transform="rotate(-90 108.8 73.4)">RSVD</text>
<text x="111.4" y="73.4" transform="rotate(-90 111.4 73.4)">RSVD</text>
<text x="113.9" y="73.4" transform="rotate(-90 113.9 73.4)">RSVD</text>
<text x="116.4" y="73.4" transform="rotate(-90 116.4 73.4)">RSVD</text>
<text x="119" y="73.4" transform="rotate(-90 119 73.4)">RSVD</text>
<text x="121.5" y="76.2" transform="rotate(-90 121.5 76.2)">PMODE2</text>
<text x="124.1" y="76.2" transform="rotate(-90 124.1 76.2)">PMODE1</text>
<text x="126.6" y="76.2" transform="rotate(-90 126.6 76.2)">PMODE0</text>
<text x="134.2" y="73.5" transform="rotate(-90 134.2 73.5)">GNDA</text>
<text x="141.3" y="73.3">TXN</text>
<text x="141.4" y="75.8">TXP</text>
<text x="162.5" y="75.8">33</text>
<text x="162.5" y="73.3">33</text>
<text x="177.4" y="72.4" transform="rotate(-90 177.4 72.4)">100</text>
<text x="182.5" y="72.4" transform="rotate(-90 182.5 72.4)">100</text>
<text x="185" y="72.4" transform="rotate(-90 185 72.4)">R83</text>
<text x="187.6" y="72.4" transform="rotate(-90 187.6 72.4)">100</text>
<text x="191.4" y="72.4" transform="rotate(-90 191.4 72.4)">R89</text>
<text x="193.9" y="72.4" transform="rotate(-90 193.9 72.4)">100</text>
<text x="220.7" y="75.8">RD+</text>
<text x="220.7" y="73.3">RD-</text>
<text x="230.9" y="75.8">LED_GREEN_M</text>
<text x="231.1" y="73.3">LED_GREEN_P</text>
<text x="256.6" y="72.8">1k</text>
<text x="50.8" y="79.6">C90</text>
<text x="50.8" y="82.1">18p</text>
<text x="93.7" y="83.4">SCSn</text>
<text x="93.7" y="80.9">SCLK</text>
<text x="93.7" y="78.3">MISO</text>
<text x="115.6" y="82.1">U18</text>
<text x="136.6" y="80.9">VCC3V3A</text>
<text x="139.9" y="78.3">GNDA</text>
<text x="141" y="83.4">RXN</text>
<text x="158" y="82.1">GND</text>
<text x="161.9" y="78.3">R78</text>
<text x="161.9" y="80.9">R79</text>
<text x="162.5" y="83.4">33</text>
<text x="188" y="82.1">C114</text>
<text x="188" y="79.6">6.8n</text>
<text x="220.7" y="83.4">TD+</text>
<text x="220.7" y="80.9">TD-</text>
<text x="230" y="83.4">LED_YELLOW_M</text>
<text x="230.2" y="80.9">LED_YELLOW_P</text>
<text x="29.2" y="88.5">25</text>
<text x="32.8" y="88.5">MHz</text>
<text x="56.7" y="89.7" transform="rotate(-90 56.7 89.7)">GND</text>
<text x="61.5" y="89.6">1M</text>
<text x="61.5" y="87.3">R69</text>
<text x="93.7" y="88.5">XI/CLKIN</text>
<text x="93.7" y="86">XO</text>
<text x="141" y="88.5">DNC</text>
<text x="141.1" y="86">RXP</text>
<text x="161.9" y="88.5">R80</text>
<text x="162.5" y="86">33</text>
<text x="172.3" y="86.6" transform="rotate(-90 172.3 86.6)">1%</text>
<text x="174.9" y="88.9" transform="rotate(-90 174.9 88.9)">R82</text>
<text x="177.4" y="88.9" transform="rotate(-90 177.4 88.9)">R42</text>
<text x="179.9" y="86.6" transform="rotate(-90 179.9 86.6)">1%</text>
<text x="182.5" y="87.9" transform="rotate(-90 182.5 87.9)">1%</text>
<text x="191.4" y="87.9" transform="rotate(-90 191.4 87.9)">1%</text>
<text x="195.6" y="84.7">C115</text>
<text x="195.6" y="87.2">6.8n</text>
<text x="220.7" y="88.5">P4</text>
<text x="255.9" y="86">R87</text>
<text x="256.6" y="88.5">1k</text>
<text x="31.8" y="91">Y1</text>
<text x="38.7" y="92.9">GND</text>
<text x="74.2" y="91">GND</text>
<text x="93.7" y="93.6">VCC3V3</text>
<text x="93.7" y="91">GND</text>
<text x="136.6" y="91">VCC3V3A</text>
<text x="139.9" y="93.6">GNDA</text>
<text x="172.3" y="91.4" transform="rotate(-90 172.3 91.4)">100</text>
<text x="179.9" y="91.4" transform="rotate(-90 179.9 91.4)">100</text>
<text x="182.5" y="92.7" transform="rotate(-90 182.5 92.7)">100</text>
<text x="185" y="90.2" transform="rotate(-90 185 90.2)">R84</text>
<text x="188.8" y="90.2" transform="rotate(-90 188.8 90.2)">R88</text>
<text x="191.4" y="92.7" transform="rotate(-90 191.4 92.7)">100</text>
<text x="220.7" y="91">P5</text>
<text x="228.2" y="91.7" transform="rotate(-90 228.2 91.7)">GND</text>
<text x="235.8" y="91.7" transform="rotate(-90 235.8 91.7)">Shell</text>
<text x="238.4" y="91.7" transform="rotate(-90 238.4 91.7)">Shell</text>
<text x="241.3" y="91">NC</text>
<text x="45.7" y="98.7">C97</text>
<text x="45.7" y="101.2">18p</text>
<text x="93.7" y="101.2">LINKLED</text>
<text x="93.7" y="98.7">DUPLED</text>
<text x="93.7" y="96.1">ACTLED</text>
<text x="136.6" y="98.7">VCC3V3A</text>
<text x="137.6" y="96.1">EXRES1</text>
<text x="142.2" y="101.2">NC</text>
<text x="160.9" y="99.1" transform="rotate(-90 160.9 99.1)">1%</text>
<text x="166" y="100.3" transform="rotate(-90 166 100.3)">R76</text>
<text x="167" y="98">GND</text>
<text x="178.7" y="99.1" transform="rotate(-90 178.7 99.1)">C113</text>
<text x="183.7" y="97.8" transform="rotate(-90 183.7 97.8)">10n</text>
<text x="204.1" y="97.8" transform="rotate(-90 204.1 97.8)">C116</text>
<text x="211.7" y="97.8" transform="rotate(-90 211.7 97.8)">22n</text>
<text x="106.3" y="104.4" transform="rotate(-90 106.3 104.4)">SPDLED</text>
<text x="108.8" y="104.4" transform="rotate(-90 108.8 104.4)">RSVD</text>
<text x="111.4" y="104.4" transform="rotate(-90 111.4 104.4)">1V2O</text>
<text x="113.9" y="104.4" transform="rotate(-90 113.9 104.4)">VCC3V3A</text>
<text x="116.4" y="104.4" transform="rotate(-90 116.4 104.4)">TOCAP</text>
<text x="119" y="104.4" transform="rotate(-90 119 104.4)">GNDA</text>
<text x="121.5" y="104.4" transform="rotate(-90 121.5 104.4)">VBG</text>
<text x="124.1" y="104.4" transform="rotate(-90 124.1 104.4)">VCC3V3A</text>
<text x="126.6" y="104.4" transform="rotate(-90 126.6 104.4)">GNDA</text>
<text x="129.1" y="104.4" transform="rotate(-90 129.1 104.4)">VCC3V3A</text>
<text x="131.7" y="104.4" transform="rotate(-90 131.7 104.4)">GNDA</text>
<text x="134.2" y="104.4" transform="rotate(-90 134.2 104.4)">NC</text>
<text x="160.9" y="105.5" transform="rotate(-90 160.9 105.5)">12.4k</text>
<text x="178.4" y="103">GND</text>
<text x="205.1" y="103">GND</text>
<text x="225.4" y="104.3">GND</text>
<text x="233" y="104.3">GND</text>
<text x="160.7" y="108.1">GND</text>
<text x="99.8" y="116.4">TP6</text>
<text x="108" y="117.7">C106</text>
<text x="93.4" y="124.1">TP4</text>
<text x="97.2" y="125.9">GND</text>
<text x="101" y="124.1">TP5</text>
<text x="106.7" y="122.8">10n</text>
<text x="118.5" y="121.6">C108</text>
<text x="118.5" y="123.9">4u7</text>
<text x="123.8" y="123.4">GND</text>
<text x="128.9" y="123.4">GND</text>
<text x="108.6" y="128.4">GND</text>
<text x="113.7" y="131">GND</text>
<text x="69.9" y="140.6">0</text>
<text x="69.9" y="143.1">R41</text>
<text x="80.4" y="148.3">C105</text>
<text x="94.4" y="148.3">C107</text>
<text x="104.5" y="148.3">C70</text>
<text x="117.2" y="148.3">C111</text>
<text x="80.4" y="150.6">100n</text>
<text x="94.4" y="150.6">100n</text>
<text x="104.5" y="150.6">100n</text>
<text x="117.2" y="150.6">10u</text>
<text x="75.6" y="157.7">GND</text>
<text x="67.3" y="164.7">0</text>
<text x="67.3" y="167.2">R90</text>
<text x="71.1" y="166">GZ2012D101TF</text>
<text x="77.5" y="171">L14</text>
<text x="89.3" y="172.4">C103</text>
<text x="102" y="172.4">C109</text>
<text x="114.7" y="172.4">C112</text>
<text x="89.3" y="174.7">100n</text>
<text x="102" y="174.7">100n</text>
<text x="114.7" y="174.7">10u</text>
<text x="84.5" y="181.8">GND</text>
</g>
<g font-size="1.8" fill="#a90000">
<text x="105.2" y="64.8" transform="rotate(-90 105.2 64.8)">37</text>
<text x="107.7" y="64.8" transform="rotate(-90 107.7 64.8)">38</text>
<text x="110.2" y="64.8" transform="rotate(-90 110.2 64.8)">39</text>
<text x="112.8" y="64.8" transform="rotate(-90 112.8 64.8)">40</text>
<text x="115.3" y="64.8" transform="rotate(-90 115.3 64.8)">41</text>
<text x="117.9" y="64.8" transform="rotate(-90 117.9 64.8)">42</text>
<text x="120.4" y="64.8" transform="rotate(-90 120.4 64.8)">43</text>
<text x="122.9" y="64.8" transform="rotate(-90 122.9 64.8)">44</text>
<text x="125.5" y="64.8" transform="rotate(-90 125.5 64.8)">45</text>
<text x="128" y="64.8" transform="rotate(-90 128 64.8)">46</text>
<text x="130.6" y="64.8" transform="rotate(-90 130.6 64.8)">47</text>
<text x="133.1" y="64.8" transform="rotate(-90 133.1 64.8)">48</text>
<text x="87.6" y="77.2">34</text>
<text x="87.6" y="74.7">35</text>
<text x="87.6" y="72.1">36</text>
<text x="149.2" y="72.1">1</text>
<text x="149.2" y="74.7">2</text>
<text x="149.2" y="77.2">3</text>
<text x="216.5" y="74.7">3</text>
<text x="216.5" y="72.1">6</text>
<text x="246.3" y="74.7">10</text>
<text x="246.9" y="72.1">9</text>
<text x="87.6" y="82.3">32</text>
<text x="87.6" y="79.8">33</text>
<text x="149.2" y="79.8">4</text>
<text x="149.2" y="82.3">5</text>
<text x="216.5" y="82.3">1</text>
<text x="216.5" y="79.8">2</text>
<text x="246.3" y="82.3">11</text>
<text x="246.3" y="79.8">12</text>
<text x="43.1" y="87.4">2</text>
<text x="48" y="85.2" transform="rotate(-90 48 85.2)">3</text>
<text x="52" y="87.4">4</text>
<text x="87.6" y="89.9">29</text>
<text x="87.6" y="87.4">30</text>
<text x="87.6" y="84.8">31</text>
<text x="149.2" y="84.8">6</text>
<text x="149.2" y="87.4">7</text>
<text x="149.2" y="89.9">8</text>
<text x="216.5" y="87.4">4</text>
<text x="216.5" y="89.9">5</text>
<text x="246.9" y="89.9">7</text>
<text x="48" y="91.5" transform="rotate(-90 48 91.5)">1</text>
<text x="87.6" y="95">27</text>
<text x="87.6" y="92.5">28</text>
<text x="148.5" y="95">10</text>
<text x="149.2" y="92.5">9</text>
<text x="227.1" y="96" transform="rotate(-90 227.1 96)">8</text>
<text x="87.6" y="100.1">25</text>
<text x="87.6" y="97.5">26</text>
<text x="148.5" y="97.5">11</text>
<text x="148.5" y="100.1">12</text>
<text x="234.7" y="96.6" transform="rotate(-90 234.7 96.6)">13</text>
<text x="237.2" y="96.6" transform="rotate(-90 237.2 96.6)">14</text>
<text x="105.2" y="110.5" transform="rotate(-90 105.2 110.5)">24</text>
<text x="107.7" y="110.5" transform="rotate(-90 107.7 110.5)">23</text>
<text x="110.2" y="110.5" transform="rotate(-90 110.2 110.5)">22</text>
<text x="112.8" y="110.5" transform="rotate(-90 112.8 110.5)">21</text>
<text x="115.3" y="110.5" transform="rotate(-90 115.3 110.5)">20</text>
<text x="117.9" y="110.5" transform="rotate(-90 117.9 110.5)">19</text>
<text x="120.4" y="110.5" transform="rotate(-90 120.4 110.5)">18</text>
<text x="122.9" y="110.5" transform="rotate(-90 122.9 110.5)">17</text>
<text x="125.5" y="110.5" transform="rotate(-90 125.5 110.5)">16</text>
<text x="128" y="110.5" transform="rotate(-90 128 110.5)">15</text>
<text x="130.6" y="110.5" transform="rotate(-90 130.6 110.5)">14</text>
<text x="133.1" y="110.5" transform="rotate(-90 133.1 110.5)">13</text>
</g>
<g font-size="1.4" fill="#0000c2">
<text x="167.6" y="74.7">txp</text>
<text x="167.6" y="72.1">txn</text>
<text x="212.1" y="74.7">rxp</text>
<text x="212.1" y="72.1">rxn</text>
<text x="167.6" y="82.3">rxn</text>
<text x="212.1" y="79.8">txn</text>
<text x="212.1" y="82.3">txp</text>
<text x="167.6" y="84.8">rxp</text>
<text x="209.5" y="87.4">td-ct</text>
<text x="209.5" y="89.9">rd-ct</text>
</g>
</svg>
